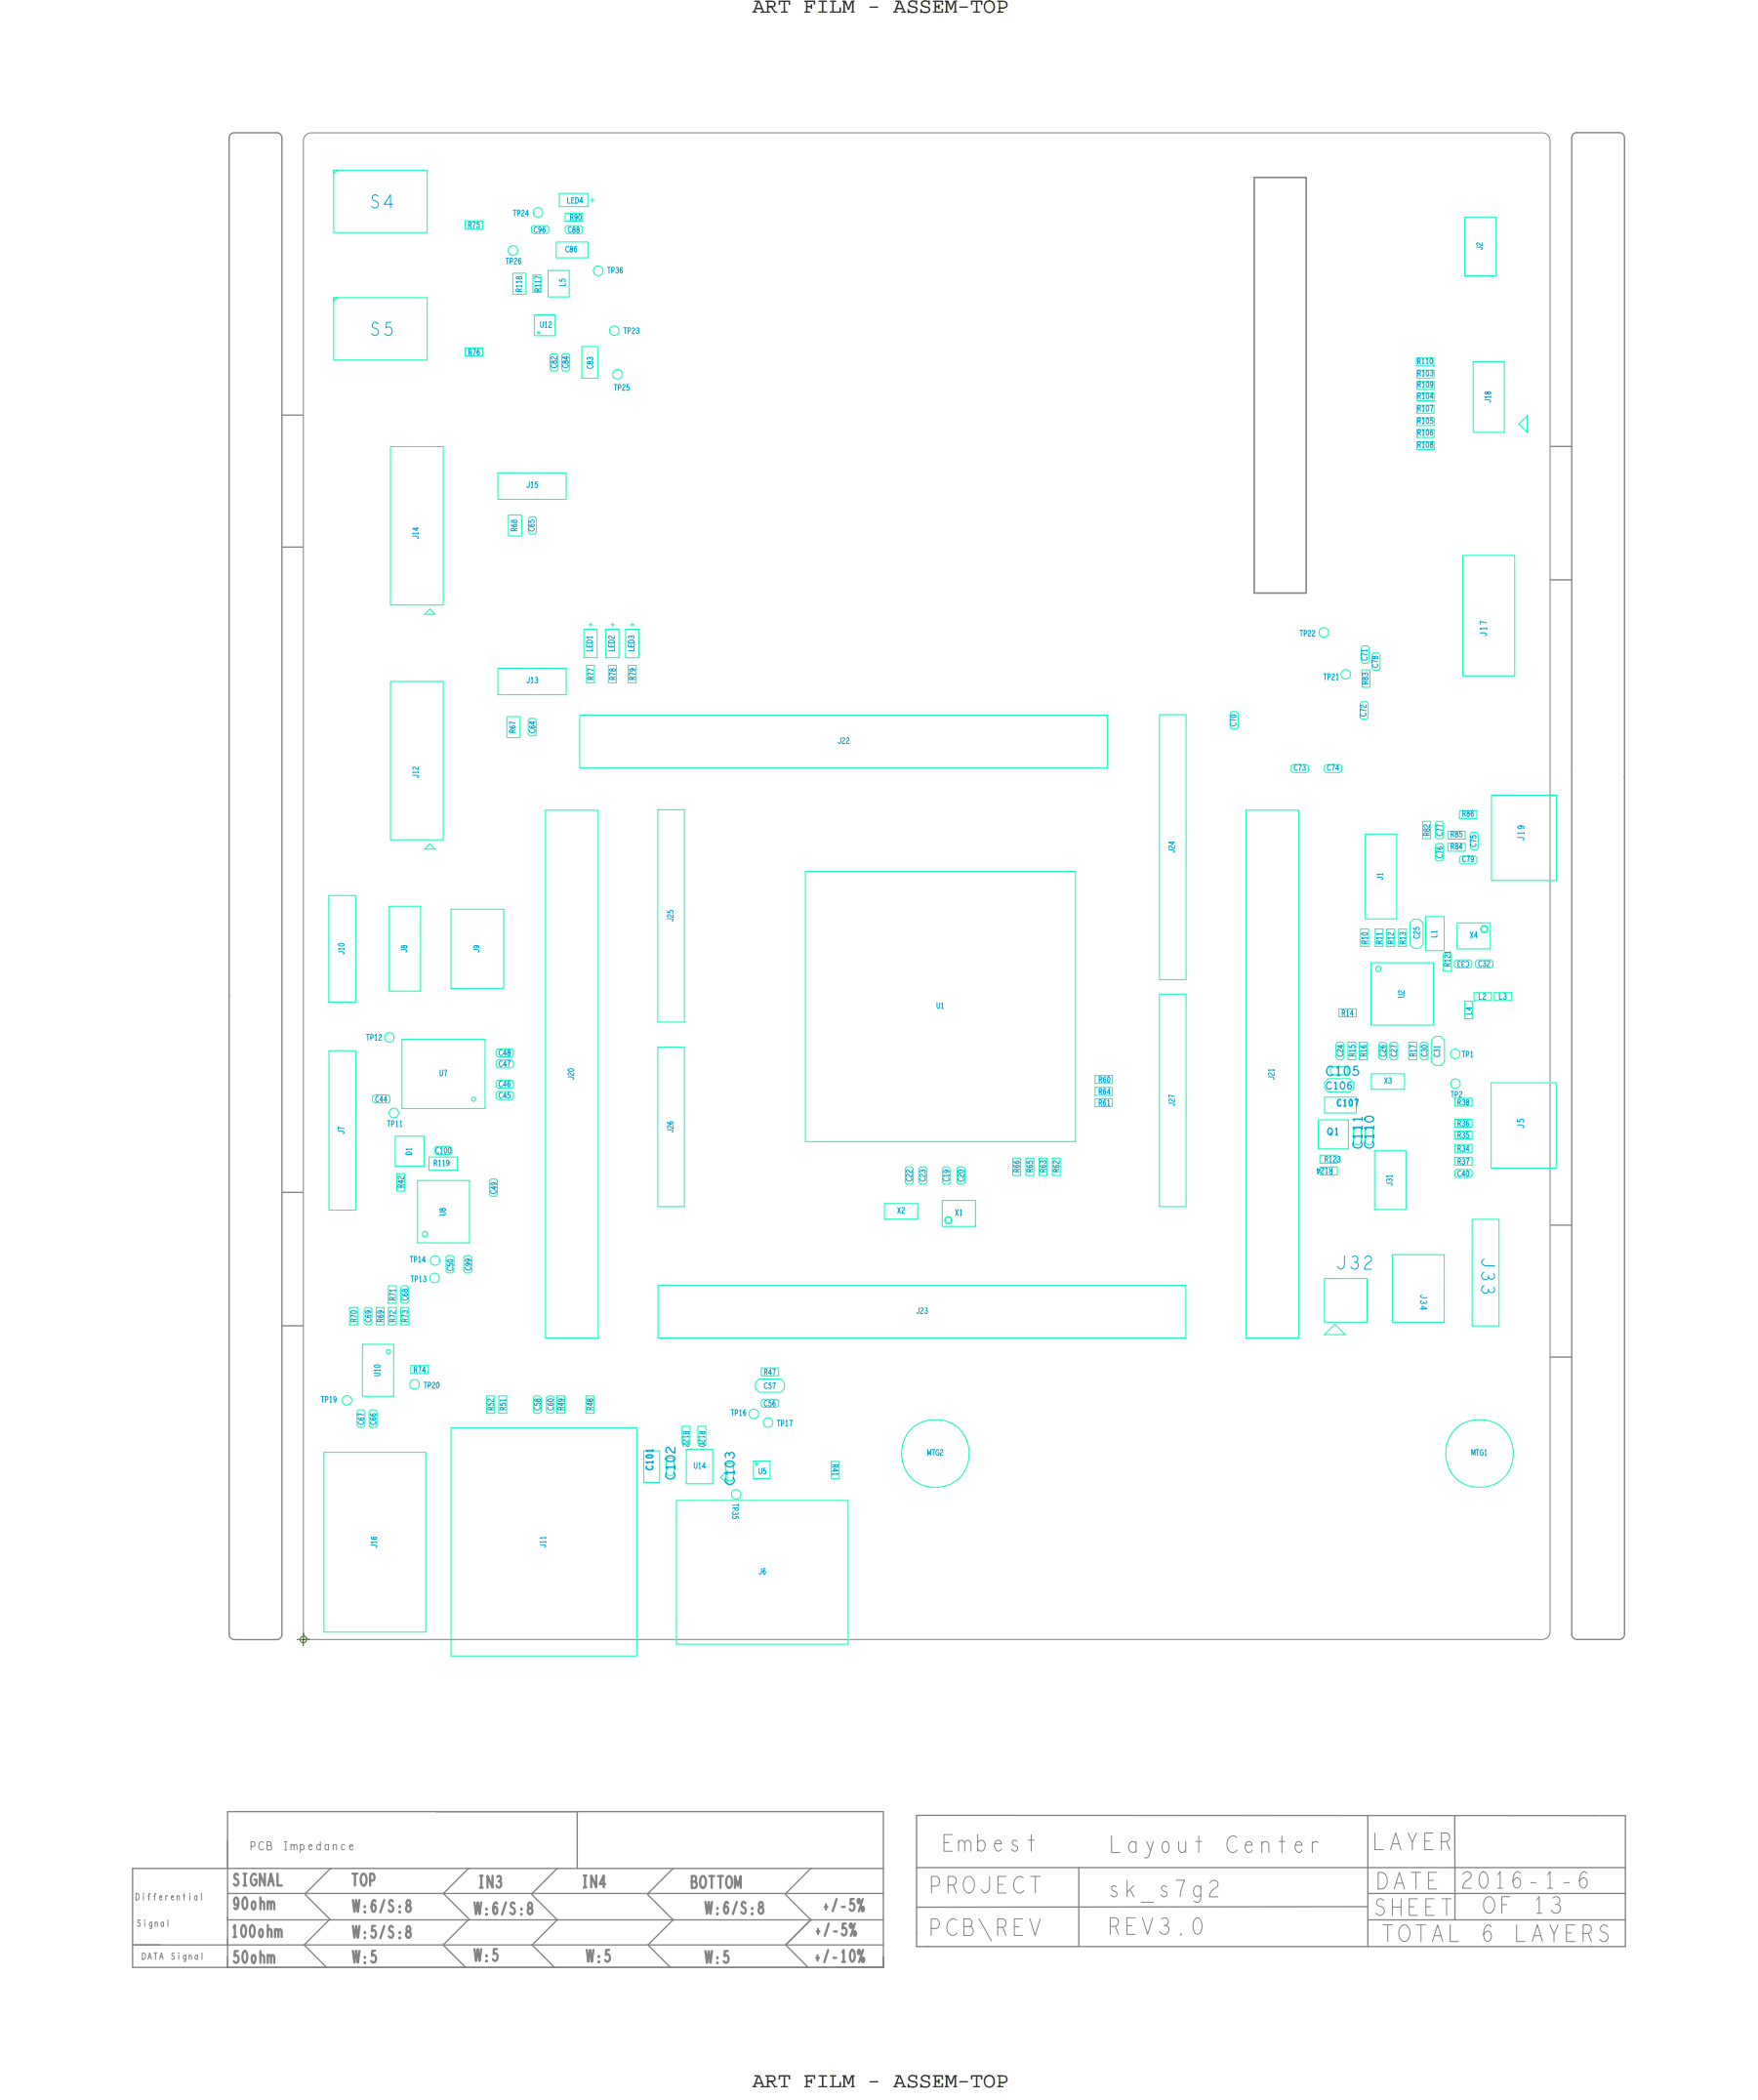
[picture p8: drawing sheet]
<svg xmlns="http://www.w3.org/2000/svg" width="169mm" height="202mm" viewBox="0 0 169 202" stroke-linecap="round" stroke-linejoin="round" font-family="sans-serif">
<!-- layer: Board Outline -->
<g fill="none" stroke="#838383" stroke-width=".13">
<path d="M22.1 13.3v82.5zM22.6 12.8l-.4 .1-.1 .4M22.6 12.8h4zM26.6 12.8l.4 .1 .1 .4M27.1 13.3v83.1zM151.3 13.3v60.9zM151.8 12.8h4.1zM151.8 12.8l-.4 .1-.1 .4M155.9 12.8l.3 .1 .2 .4M156.4 13.3v60.5zM27.2 40h2zM27.2 52.7h2z"/>
<path d="M149.3 43h2zM149.3 55.8h2zM151.3 74.2v83.1zM156.4 73.8v1zM156.4 74.7v82.6zM22.1 95.7v1.1zM22.1 96.8v60.5zM27.1 96.4v60.9zM27.2 114.8h2zM149.3 117.9h2zM27.1 127.6h2.1zM149.3 130.6h2z"/>
<path d="M22.1 157.3l.1 .3 .4 .2M22.6 157.8h4zM27.1 157.3l-.1 .4-.4 .1M151.3 157.3l.1 .3 .4 .2M151.8 157.8h4.1zM156.4 157.3l-.2 .3-.3 .2M12.8 179.8h9.1zM12.8 179.8v7.4zM21.9 179.8h33.7zM21.9 177.1v2.7zM21.9 174.4h63.1zM21.9 174.4v14.9z"/>
<path d="M31.8 179.8h.1zM42 174.4h13.6zM45.1 179.8l-2.4 2.4zM45.1 179.8h.1zM53.6 179.8l-2.4 2.4zM53.6 179.8h.2zM55.6 179.8h29.4zM55.6 174.4v5.4zM64.8 179.8l-2.4 2.4zM64.8 179.8h.1zM78 179.8l-2.4 2.4zM78 179.8h.2z"/>
<path d="M85 174.4v14.9zM88.2 179.7h68.3zM88.2 174.7h65.2zM88.2 174.7v11.4zM103.8 179.7v7.6zM131.7 174.7v12.7zM140 174.7v5zM140 179.7v5zM153.4 174.7h3.1zM156.5 174.7v12.6zM12.8 187.2h9.1zM12.8 189.3h9.1z"/>
<path d="M12.8 187.2h2.6zM12.8 187.2v2.1zM21.9 182.2h63.1zM21.9 184.8h63.1zM21.9 184.5v.3zM21.9 187.2h63.1zM21.9 186.5v.7zM21.9 189.3h63.1zM29.3 187.2l2.1 2.1zM29.4 182.2l2.4-2.4zM29.4 182.4l2.4 2.4zM29.4 182.2v.2z"/>
<path d="M31.7 184.8l-2.4 2.4zM31.7 184.8h.1zM42.7 187.2l2.1 2.1zM42.7 182.3l2.4 2.4zM42.7 182.1v.2zM45.1 184.8l-2.4 2.4zM51.2 182.4l2.4 2.4zM51.2 182.2v.2zM51.2 187.2l2.2 2.1zM53.6 184.8l-2.4 2.4zM53.6 184.8h.2zM62.4 182.4l2.4 2.4z"/>
<path d="M62.4 182.2v.2zM62.4 187.2l2.1 2.1zM64.8 184.8l-2.4 2.4zM64.8 184.8h.1zM75.6 182.4l2.4 2.4zM75.6 182.2v.2zM75.6 187.2l2.2 2.1zM78 184.8l-2.4 2.4zM80.5 189.3h4.5zM82.1 189.3h2.9zM82.1 189.3h2zM85 188.3v1z"/>
<path d="M88.2 186.1v1.2zM88.2 183.5h43.4zM88.2 187.3h1.1zM89.3 187.3h63.9zM131.7 182.2h24.8zM131.7 184.8h24.8zM153.1 187.3h3.4z"/>
</g>
<path d="M120.7 17.1v40zM120.7 17.1h5zM125.7 17.1v40zM120.7 57.1h5z" fill="none" stroke="#838383" stroke-width=".15"/>
<path d="M29.2 13.5v143.5zM30 12.8a.76 .76 0 0 0-.8 .7M30 12.8h118.4zM148.4 12.8h.1a.76 .76 0 0 1 .7 .7M149.2 13.5v143.5zM29.2 157a.76 .76 0 0 0 .8 .8M30 157.8h118.4zM149.2 157v.1a.76 .76 0 0 1-.8 .7" fill="none" stroke="#838383" stroke-width=".09"/>
<!-- layer: Components -->
<path d="M142.9 89.1h.1M142.8 89.1l-.2 .2v.3l.4 .1 .2-.3M142.9 89.1l.2 .1 .1 .2M143.2 89.4h.1M91 117.4l.2-.3 .3 .1 .1 .4-.3 .1M91 117.4h.1M91 117.4l.1 .3h.2M91.3 117.7h.1" fill="none" stroke="#0ef9b6" stroke-width=".15"/>
<g fill="none" stroke="#0ef9b6" stroke-width=".09">
<path d="M32.1 16.4h9v6h-9zM32.1 16.4h.4l-.4 .3zM53.8 18.6h2.8v1.3h-2.8zM56.8 19.3h.4zM57 19.1v.4zM32.1 28.6h9v6h-9zM32.1 28.7h.4l-.4 .3zM44.8 33.5h1.6v.8h-1.6zM44.8 21.3h1.6v.7h-1.6zM49.4 28.3h1.2zM49.4 26.3h1.2zM49.4 26.3v2z"/>
<path d="M49.8 24.1h.1M50.6 26.3v2zM51.1 21.9l.2-.2h1.3l.2 .2v.4l-.2 .2h-1.3l-.2-.2zM51.3 26.5h.8v1.6h-.8zM51.4 30.3h2v2h-2zM52.2 20.4h.1M52.8 26h2v2.6h-2zM53.1 34h.5l.1 .2v1.3l-.1 .2h-.5l-.1-.2v-1.3zM53.5 23.3h3.1v1.5h-3.1zM54.2 34h.5l.1 .2v1.3l-.1 .2h-.5l-.1-.2v-1.3zM54.4 21.9l.2-.2h1.3l.2 .2v.4l-.2 .2h-1.3l-.2-.2zM54.4 20.5h1.7v.8h-1.7z"/>
<path d="M56 33.3h1.5v3.1h-1.5zM57.6 25.6h.1M59.6 31.8h.1M59.9 36h.1M136.3 34.5h1.7v.7h-1.7zM136.4 36.7h1.6v.8h-1.6zM136.4 39h1.6v.8h-1.6zM136.4 37.8h1.6v.8h-1.6zM136.4 35.6h1.6v.8h-1.6zM141 20.9h3v5.6h-3zM141.8 34.8h3v6.8h-3zM37.6 43h5.1v15.2h-5.1z"/>
<path d="M47.9 45.5h6.6v2.6h-6.6zM48.9 49.6h1.3zM48.9 49.6v2zM48.9 51.6h1.3zM50.2 49.6v2zM51 49.7h.5l.1 .2v1.3l-.1 .2h-.5l-.1-.2v-1.3zM56.9 59.9v.4zM59 59.9v.4zM60.9 59.9v.4zM136.4 42.5h1.6v.8h-1.6zM136.4 41.3h1.6v.8h-1.6zM136.4 40.2h1.6v.8h-1.6z"/>
<path d="M140.8 53.4h5v11.6h-5zM147 40v1.6l-.8-.8zM37.6 65.6h5.1v15.2h-5.1zM47.9 64.3h6.6v2.6h-6.6zM48.8 69h1.3zM48.8 69v2zM48.8 71h1.3zM50.1 69v2zM51 69.1h.5l.1 .2v1.3l-.2 .2h-.4l-.2-.2v-1.3zM52.5 78h5.1v50.8h-5.1zM55.8 68.8h50.8v5.1h-50.8zM56.2 60.6h1.3v2.7h-1.3z"/>
<path d="M56.5 64h.7v1.7h-.7zM56.7 60.1h.3zM58.3 60.6h1.3v2.7h-1.3zM58.6 64h.7v1.7h-.7zM58.8 60.1h.3zM60.2 60.6h1.3v2.7h-1.3zM60.5 64h.7v1.7h-.7zM60.7 60.1h.4zM63.3 77.9h2.6v20.5h-2.6zM111.6 68.8h2.6v25.5h-2.6zM118.6 68.5h.4l.2 .2v1.3l-.2 .2h-.4l-.2-.2v-1.3zM119.9 78h5.1v50.8h-5.1z"/>
<path d="M124.3 73.7l.2-.1h1.3l.2 .1v.5l-.2 .1h-1.3l-.2-.1zM127.5 73.7l.2-.1h1.3l.2 .1v.5l-.2 .1h-1.3l-.2-.1zM127.9 60.9h.1M130 64.9h.1M131.1 67.5h.4l.2 .2v1.3l-.2 .2h-.4l-.2-.2v-1.3zM131.1 64.5h.8v1.6h-.8zM131.2 62.2h.4l.2 .1v1.4l-.2 .1h-.4l-.2-.1v-1.4zM132.2 62.8h.5l.1 .2v1.3l-.1 .2h-.5l-.1-.2v-1.3zM136.9 79h.8v1.7h-.8zM138.3 79h.5l.1 .2v1.3l-.1 .2h-.5l-.1-.2v-1.3zM139.4 80h1.6v.8h-1.6zM140.5 78h1.7v.8h-1.7z"/>
<path d="M143.6 76.5h6.2v8.2h-6.2zM31.6 86.2h2.6v10.2h-2.6zM37.5 87.2h3v8.2h-3zM37.9 99.8h.1M43.4 87.5h5.1v7.6h-5.1zM77.5 83.9h26v26h-26zM111.6 95.7h2.6v20.4h-2.6zM128.9 97.1h1.7v.8h-1.7zM131 89.4h.7v1.7h-.7zM131.4 80.3h3v8.1h-3zM132 92.7h6v6h-6zM132.4 89.4h.7v1.7h-.7z"/>
<path d="M133.5 89.4h.7v1.7h-.7zM134.6 89.4h.8v1.7h-.8zM135.7 88.8l.4-.3h.5l.4 .3v2.1l-.4 .4h-.5l-.4-.4zM137.2 88.2h1.8v3.3h-1.8zM138.1 99.7h.6l.3 .4v2.1l-.3 .3h-.6l-.3-.3v-2.1zM138.3 81.2h.5l.1 .2v1.3l-.1 .2h-.5l-.1-.2v-1.3zM138.9 91.8h.8v1.7h-.8zM139.4 81.2h1.6v.7h-1.6zM140 92.5l.2-.1h1.3l.2 .1v.5l-.2 .1h-1.3l-.2-.1zM140.3 88.8h3.2v2.5h-3.2zM140.5 82.5l.2-.1h1.3l.2 .1v.5l-.2 .1h-1.3l-.2-.1zM141 96.4h.8v1.6h-.8z"/>
<path d="M141.7 80.1h.4l.2 .2v1.3l-.2 .2h-.4l-.2-.2v-1.3zM141.9 95.5h1.7v.8h-1.7zM142 92.5l.2-.1h1.3l.2 .1v.5l-.2 .1h-1.3l-.2-.1zM143.8 95.5h1.7v.8h-1.7zM31.7 101.1h2.5v15.4h-2.5zM35.9 105.5l.1-.1h1.4l.1 .1v.5l-.1 .1h-1.4l-.1-.1zM38 109.3h2.8v2.9h-2.8zM38.2 113h.8v1.6h-.8zM38.4 107.1h.1M38.7 100h8v6.7h-8zM40.2 113.6h5v6h-5zM41.3 111.4h2.7v1.2h-2.7z"/>
<path d="M41.8 110.5l.2-.2h1.3l.2 .2v.4l-.2 .2h-1.3l-.2-.2zM47.3 113.5h.4l.2 .1v1.4l-.2 .1h-.4l-.2-.1v-1.4zM47.7 101.1l.2-.2h1.3l.2 .2v.5l-.2 .1h-1.3l-.2-.1zM47.7 104.1l.2-.1h1.3l.2 .1v.5l-.2 .1h-1.3l-.2-.1zM47.7 105.2l.2-.2h1.3l.2 .2v.5l-.2 .1h-1.3l-.2-.1zM47.7 102.2l.2-.2h1.3l.2 .2v.4l-.2 .2h-1.3l-.2-.2zM63.3 100.8h2.6v15.3h-2.6zM85.1 115.8h3.2v1.5h-3.2zM87.3 112.3h.4l.2 .2v1.3l-.2 .2h-.4l-.2-.2v-1.3zM88.6 112.3h.4l.2 .2v1.3l-.2 .2h-.4l-.2-.2v-1.3zM90.7 115.5h3.2v2.5h-3.2zM90.9 112.3h.4l.2 .2v1.3l-.2 .2h-.4l-.2-.2v-1.3z"/>
<path d="M92.3 112.3h.4l.2 .2v1.3l-.2 .2h-.4l-.2-.2v-1.3zM97.5 111.5h.7v1.6h-.7zM98.7 111.5h.8v1.6h-.8zM100 111.5h.8v1.6h-.8zM101.3 111.5h.8v1.6h-.8zM105.4 104.6h1.7v.8h-1.7zM105.4 105.7h1.7v.8h-1.7zM105.4 103.5h1.7v.8h-1.7zM126.9 107.8h2.9v2.8h-2.9zM127 112.3h1.7v.8h-1.7zM127 111.2h1.7v.7h-1.7zM127.5 105.6h3v1.5h-3z"/>
<path d="M127.9 103.8h2l.4 .4v.5l-.4 .4h-2l-.4-.4v-.5zM128.7 100.3h.5l.2 .2v1.3l-.2 .2h-.5l-.1-.2v-1.3zM129.7 100.3h.8v1.7h-.8zM130.8 100.3h.8v1.7h-.8zM132 103.3h3.2v1.5h-3.2zM132.3 110.7h3v5.7h-3zM132.9 100.3h.4l.2 .2v1.3l-.2 .2h-.4l-.2-.2v-1.3zM133.9 100.3h.5l.1 .2v1.3l-.1 .2h-.5l-.1-.2v-1.3zM135.6 100.3h.8v1.7h-.8zM136.9 100.3h.4l.2 .2v1.3l-.2 .2h-.4l-.2-.2v-1.3zM139.6 101.4h.1M139.6 104.3h.1"/>
<path d="M140 112.7l.2-.2h1.3l.2 .2v.5l-.2 .1h-1.3l-.2-.1zM140 105.7h1.7v.7h-1.7zM140 111.4h1.7v.7h-1.7zM140 107.7h1.7v.8h-1.7zM140 108.8h1.7v.8h-1.7zM140 110.1h1.7v.8h-1.7zM141.7 117.3h2.6v10.3h-2.6zM143.5 104.2h6.3v8.2h-6.3zM31.2 139.8h9.8v17.3h-9.8zM33.4 135.2h.1M33.6 125.8h.8v1.7h-.8zM34.5 135.7h.5l.1 .2v1.3l-.1 .2h-.5l-.1-.2v-1.3z"/>
<path d="M34.9 129.4h3v5h-3zM35.2 125.8h.5l.1 .2v1.3l-.2 .2h-.4l-.2-.2v-1.3zM35.7 135.7h.4l.2 .2v1.3l-.2 .2h-.4l-.2-.2v-1.3zM36.2 125.8h.8v1.7h-.8zM37.4 125.8h.7v1.7h-.7zM37.4 123.7h.7v1.7h-.7zM38.6 125.8h.7v1.7h-.7zM38.7 123.7h.5l.1 .2v1.3l-.1 .2h-.5l-.1-.2v-1.3zM39.5 131.4h1.7v.8h-1.7zM40.4 133.2h.1M42.3 123h.1M42.3 121.3h.1"/>
<path d="M43.1 120.8h.4l.2 .2v1.3l-.2 .2h-.4l-.2-.2v-1.3zM43.4 137.4h17.9v22h-17.9zM44.8 120.8h.5l.1 .2v1.3l-.1 .2h-.5l-.2-.2v-1.3zM46.8 134.3h.8v1.7h-.8zM48 134.3h.8v1.7h-.8zM51.5 134.3h.4l.2 .2v1.3l-.2 .2h-.4l-.2-.2v-1.3zM52.7 134.3h.5l.2 .2v1.3l-.2 .2h-.5l-.1-.2v-1.3zM53.6 134.3h.8v1.7h-.8zM56.4 134.3h.8v1.7h-.8zM62 139.6h1.5v3.1h-1.5zM63.3 123.7h50.8v5.1h-50.8zM65.7 137.3h.7v1.6h-.7z"/>
<path d="M66.1 139.5h2.5v3.3h-2.5zM67.2 137.3h.7v1.6h-.7zM73.1 132.7h2.1l.3 .4v.5l-.3 .4h-2.1l-.4-.4v-.5zM73.3 134.8l.1-.1h1.4l.1 .1v.5l-.1 .1h-1.4l-.1-.1zM73.3 131.6h1.6v.8h-1.6zM73.5 136.9h.1M86.8 139.9v.1zM127.5 128.4l1-1 1 1zM127.5 123h4.1v4.2h-4.1zM134 120.8h5v6.5h-5zM139.2 139.9v.1zM65.1 144.4h16.5v13.8h-16.5z"/>
<path d="M72.5 140.6h1.6v1.7h-1.6zM80 140.6h.8v1.7h-.8z"/>
<circle cx="49.4" cy="24.1" r=".46"/>
<circle cx="51.8" cy="20.4" r=".46"/>
<circle cx="57.6" cy="26.1" r=".46"/>
<circle cx="59.1" cy="31.8" r=".46"/>
<circle cx="59.4" cy="36" r=".46"/>
<circle cx="127.4" cy="60.9" r=".46"/>
<circle cx="129.5" cy="64.9" r=".46"/>
<circle cx="37.5" cy="99.8" r=".46"/>
<circle cx="37.9" cy="107.1" r=".46"/>
<circle cx="140.1" cy="101.4" r=".46"/>
<circle cx="140.1" cy="104.3" r=".46"/>
<circle cx="33.4" cy="134.8" r=".46"/>
<circle cx="39.9" cy="133.2" r=".46"/>
<circle cx="41.8" cy="123" r=".46"/>
<circle cx="41.9" cy="121.3" r=".46"/>
<circle cx="72.6" cy="136.1" r=".46"/>
<circle cx="73.9" cy="136.9" r=".46"/>
<circle cx="90" cy="139.9" r="3.3"/>
<circle cx="142.4" cy="139.9" r="3.3"/>
<circle cx="70.9" cy="143.8" r=".46"/>
</g>
<g fill="none" stroke="#0ef9b6" stroke-width=".1">
<path d="M51.7 32l.1-.1 .1 .2h-.1zM40.9 59.1h.9zM40.9 59.1l.5-.5zM41.4 58.6l.5 .5zM41.8 59.1h.1zM40.9 81.7h.9zM40.9 81.7l.5-.5zM41.4 81.2l.5 .5zM41.8 81.7h.1zM132.5 93.1l.2-.1 .2 .1v.1v.2l-.2 .1-.2-.1-.1-.2zM40.7 118.6l.2-.1 .2 .1 .1 .2-.1 .1-.2 .1-.2-.1v-.1zM45.4 105.7l.2-.1 .2 .1v.2l-.2 .1-.2-.1z"/>
<path d="M37.2 130l.2-.1 .2 .1v.2l-.2 .1-.2-.1zM72.7 140.9l.1-.1 .1 .1-.1 .1z"/>
</g>
<!-- layer: Drawing Origin -->
<path d="M28.6 157.8h1.2M29 157.6l.2-.1 .2 .1 .1 .2-.1 .2-.2 .1-.2-.1-.1-.2zM29.2 157.1v1.3" fill="none" stroke="#406f15" stroke-width=".09"/>
<g font-size="2.7" fill="#838383">
<text x="90.7" y="178.2">Embest</text>
<text x="106.8" y="178.3">Layout Center</text>
<text x="132.1" y="178">LAYER</text>
<text x="89.5" y="182.2">PROJECT</text>
<text x="106.6" y="182.5">sk_s7g2</text>
<text x="132.2" y="184.3">SHEET</text>
<text x="132.5" y="181.8">DATE</text>
<text x="140.6" y="181.7">2016-1-6</text>
<text x="142.7" y="184.1">OF</text>
<text x="147.6" y="184.1">13</text>
<text x="89.4" y="186.3">PCB\REV</text>
<text x="106.7" y="186.2">REV3.0</text>
<text x="133" y="186.8">TOTAL 6 LAYERS</text>
</g>
<g font-size="2.2" fill="#02a8d5">
<text x="35.6" y="20">S4</text>
<text x="35.6" y="32.3">S5</text>
<text x="128.6" y="122.1">J32</text>
<text x="142.6" y="121" transform="rotate(90 142.6 121)">J33</text>
</g>
<g font-size="2.1">
<text x="72.4" y="1.2">ART FILM - ASSEM-TOP</text>
<text x="72.4" y="200.9">ART FILM - ASSEM-TOP</text>
</g>
<g font-size="1.9" fill="#838383">
<text x="22.4" y="181.5">SIGNAL</text>
<text x="22.4" y="183.7">90ohm</text>
<text x="33.8" y="181.5">TOP</text>
<text x="34" y="184">W:6/S:8</text>
<text x="45.7" y="184.2">W:6/S:8</text>
<text x="46" y="181.7">IN3</text>
<text x="56" y="181.6">IN4</text>
<text x="66.5" y="181.7">BOTTOM</text>
<text x="67.9" y="184.2">W:6/S:8</text>
<text x="79.2" y="183.9">+/-5%</text>
<text x="22.3" y="186.4">100ohm</text>
<text x="22.4" y="188.9">50ohm</text>
<text x="34" y="186.5">W:5/S:8</text>
<text x="34" y="188.9">W:5</text>
<text x="45.7" y="188.7">W:5</text>
<text x="56.5" y="188.8">W:5</text>
<text x="67.9" y="188.9">W:5</text>
<text x="78.4" y="188.8">+/-10%</text>
<text x="78.4" y="186.3">+/-5%</text>
</g>
<g font-size="1.5" fill="#02a8d5">
<text x="127.7" y="103.5">C105</text>
<text x="131.1" y="110.5" transform="rotate(-90 131.1 110.5)">C111</text>
<text x="132.2" y="110.5" transform="rotate(-90 132.2 110.5)">C110</text>
<text x="65" y="142.4" transform="rotate(-90 65 142.4)">C102</text>
<text x="70.7" y="142.9" transform="rotate(-90 70.7 142.9)">C103</text>
</g>
<text font-size="1.3" fill="#838383" x="24.1" y="178">PCB Impedance</text>
<text font-size="1.2" fill="#02a8d5" x="127.6" y="104.8">C106</text>
<g font-size="1.1" fill="#02a8d5">
<text x="143.1" y="61.2" transform="rotate(-90 143.1 61.2)">J17</text>
<text x="146.7" y="80.9" transform="rotate(-90 146.7 80.9)">J19</text>
<text x="128.7" y="106.4">C107</text>
<text x="127.8" y="109.2">Q1</text>
<text x="146.7" y="108.6" transform="rotate(-90 146.7 108.6)">J5</text>
<text x="136.7" y="124.6" transform="rotate(90 136.7 124.6)">J34</text>
<text x="62.8" y="141.5" transform="rotate(-90 62.8 141.5)">C101</text>
</g>
<g font-size="1.1" fill="#838383">
<text x="13" y="182.9">Differential</text>
<text x="13.2" y="185.4">Signal</text>
<text x="13.7" y="188.6">DATA Signal</text>
</g>
<g font-size=".9" fill="#02a8d5">
<text x="45.1" y="21.9">R75</text>
<text x="49.4" y="20.8">TP24</text>
<text x="51.4" y="22.4">C96</text>
<text x="54.6" y="19.6">LED4</text>
<text x="54.7" y="22.4">C88</text>
<text x="54.9" y="21.2">R90</text>
<text x="48.7" y="25.4">TP26</text>
<text x="50.2" y="28.1" transform="rotate(-90 50.2 28.1)">R118</text>
<text x="52" y="28.1" transform="rotate(-90 52 28.1)">R117</text>
<text x="54.4" y="27.6" transform="rotate(-90 54.4 27.6)">L5</text>
<text x="54.4" y="24.3">C86</text>
<text x="58.4" y="26.3">TP36</text>
<text x="142.7" y="24.1" transform="rotate(-90 142.7 24.1)">J2</text>
<text x="45.1" y="34.2">R76</text>
<text x="52" y="31.5">U12</text>
<text x="53.6" y="35.4" transform="rotate(-90 53.6 35.4)">C82</text>
<text x="54.7" y="35.4" transform="rotate(-90 54.7 35.4)">C84</text>
<text x="57.1" y="35.5" transform="rotate(-90 57.1 35.5)">C83</text>
<text x="60" y="32.1">TP23</text>
<text x="136.4" y="35">R110</text>
<text x="59.1" y="37.6">TP25</text>
<text x="136.4" y="39.6">R107</text>
<text x="136.4" y="37.3">R109</text>
<text x="136.4" y="41.9">R106</text>
<text x="136.4" y="40.8">R105</text>
<text x="136.4" y="38.4">R104</text>
<text x="136.4" y="36.2">R103</text>
<text x="143.5" y="38.8" transform="rotate(-90 143.5 38.8)">J18</text>
<text x="50.7" y="46.9">J15</text>
<text x="136.4" y="43.1">R108</text>
<text x="40.3" y="51.9" transform="rotate(-90 40.3 51.9)">J14</text>
<text x="49.8" y="51.2" transform="rotate(-90 49.8 51.2)">R68</text>
<text x="51.4" y="51.2" transform="rotate(-90 51.4 51.2)">C65</text>
<text x="50.7" y="65.7">J13</text>
<text x="57" y="62.7" transform="rotate(-90 57 62.7)">LED1</text>
<text x="57.1" y="65.4" transform="rotate(-90 57.1 65.4)">R77</text>
<text x="59.1" y="62.7" transform="rotate(-90 59.1 62.7)">LED2</text>
<text x="59.2" y="65.4" transform="rotate(-90 59.2 65.4)">R78</text>
<text x="61" y="62.7" transform="rotate(-90 61 62.7)">LED3</text>
<text x="61.1" y="65.4" transform="rotate(-90 61.1 65.4)">R79</text>
<text x="125.1" y="61.2">TP22</text>
<text x="127.4" y="65.4">TP21</text>
<text x="131.6" y="63.6" transform="rotate(-90 131.6 63.6)">C71</text>
<text x="131.7" y="65.9" transform="rotate(-90 131.7 65.9)">R83</text>
<text x="132.6" y="64.3" transform="rotate(-90 132.6 64.3)">C78</text>
<text x="49.6" y="70.6" transform="rotate(-90 49.6 70.6)">R67</text>
<text x="51.5" y="70.6" transform="rotate(-90 51.5 70.6)">C64</text>
<text x="80.6" y="71.6">J22</text>
<text x="119" y="69.9" transform="rotate(-90 119 69.9)">C70</text>
<text x="131.5" y="69" transform="rotate(-90 131.5 69)">C72</text>
<text x="40.3" y="74.9" transform="rotate(-90 40.3 74.9)">J12</text>
<text x="124.5" y="74.1">C73</text>
<text x="127.7" y="74.1">C74</text>
<text x="113.1" y="82.1" transform="rotate(-90 113.1 82.1)">J24</text>
<text x="137.6" y="80.5" transform="rotate(-90 137.6 80.5)">R82</text>
<text x="138.8" y="82.6" transform="rotate(-90 138.8 82.6)">C76</text>
<text x="138.8" y="80.5" transform="rotate(-90 138.8 80.5)">C77</text>
<text x="139.6" y="81.7">R84</text>
<text x="139.6" y="80.6">R85</text>
<text x="140.7" y="83">C79</text>
<text x="140.7" y="78.6">R86</text>
<text x="142.1" y="81.5" transform="rotate(-90 142.1 81.5)">C75</text>
<text x="64.8" y="88.7" transform="rotate(-90 64.8 88.7)">J25</text>
<text x="133.1" y="84.7" transform="rotate(-90 133.1 84.7)">J1</text>
<text x="33.1" y="91.9" transform="rotate(-90 33.1 91.9)">J10</text>
<text x="39.2" y="91.7" transform="rotate(-90 39.2 91.7)">J8</text>
<text x="46.1" y="91.7" transform="rotate(-90 46.1 91.7)">J9</text>
<text x="131.6" y="90.8" transform="rotate(-90 131.6 90.8)">R10</text>
<text x="133" y="90.8" transform="rotate(-90 133 90.8)">R11</text>
<text x="134.1" y="90.8" transform="rotate(-90 134.1 90.8)">R12</text>
<text x="135.3" y="90.8" transform="rotate(-90 135.3 90.8)">R13</text>
<text x="136.6" y="90.3" transform="rotate(-90 136.6 90.3)">C25</text>
<text x="138.3" y="90.2" transform="rotate(-90 138.3 90.2)">L1</text>
<text x="139.6" y="93" transform="rotate(-90 139.6 93)">R121</text>
<text x="141.4" y="92.5" transform="rotate(-180 141.4 92.5)">C33</text>
<text x="141.5" y="90.3">X4</text>
<text x="142.3" y="93">C32</text>
<text x="35.2" y="100.1">TP12</text>
<text x="48" y="101.6">C48</text>
<text x="90.1" y="97.1">U1</text>
<text x="129.1" y="97.8">R14</text>
<text x="129.3" y="101.7" transform="rotate(-90 129.3 101.7)">C24</text>
<text x="130.4" y="101.7" transform="rotate(-90 130.4 101.7)">R15</text>
<text x="131.5" y="101.7" transform="rotate(-90 131.5 101.7)">R16</text>
<text x="133.4" y="101.7" transform="rotate(-90 133.4 101.7)">C26</text>
<text x="134.4" y="101.7" transform="rotate(-90 134.4 101.7)">C27</text>
<text x="135.2" y="96" transform="rotate(-90 135.2 96)">U2</text>
<text x="136.3" y="101.7" transform="rotate(-90 136.3 101.7)">R17</text>
<text x="137.4" y="101.7" transform="rotate(-90 137.4 101.7)">C30</text>
<text x="138.6" y="101.7" transform="rotate(-90 138.6 101.7)">C31</text>
<text x="140.7" y="101.7">TP1</text>
<text x="141.7" y="97.7" transform="rotate(-90 141.7 97.7)">L4</text>
<text x="142.3" y="96.2">L2</text>
<text x="144.3" y="96.2">L3</text>
<text x="36.1" y="106">C44</text>
<text x="42.3" y="103.5">U7</text>
<text x="48" y="105.7">C45</text>
<text x="48" y="104.6">C46</text>
<text x="48" y="102.7">C47</text>
<text x="55.2" y="103.9" transform="rotate(-90 55.2 103.9)">J20</text>
<text x="105.7" y="104.2">R60</text>
<text x="105.7" y="106.4">R61</text>
<text x="105.7" y="105.3">R64</text>
<text x="113.1" y="106.5" transform="rotate(-90 113.1 106.5)">J27</text>
<text x="122.6" y="103.9" transform="rotate(-90 122.6 103.9)">J21</text>
<text x="133.2" y="104.3">X3</text>
<text x="139.6" y="105.6">TP2</text>
<text x="140.3" y="106.4">R38</text>
<text x="33.1" y="109.2" transform="rotate(-90 33.1 109.2)">J7</text>
<text x="37.2" y="108.4">TP11</text>
<text x="39.6" y="111.2" transform="rotate(-90 39.6 111.2)">D1</text>
<text x="41.7" y="112.2">R119</text>
<text x="41.9" y="111">C100</text>
<text x="64.8" y="109" transform="rotate(-90 64.8 109)">J26</text>
<text x="87.8" y="113.7" transform="rotate(-90 87.8 113.7)">C22</text>
<text x="89.1" y="113.7" transform="rotate(-90 89.1 113.7)">C23</text>
<text x="91.4" y="113.7" transform="rotate(-90 91.4 113.7)">C19</text>
<text x="92.8" y="113.7" transform="rotate(-90 92.8 113.7)">C20</text>
<text x="98.1" y="112.8" transform="rotate(-90 98.1 112.8)">R66</text>
<text x="99.4" y="112.8" transform="rotate(-90 99.4 112.8)">R65</text>
<text x="100.7" y="112.8" transform="rotate(-90 100.7 112.8)">R63</text>
<text x="101.9" y="112.8" transform="rotate(-90 101.9 112.8)">R62</text>
<text x="127.5" y="111.8">R123</text>
<text x="128.3" y="112.4" transform="rotate(-180 128.3 112.4)">R124</text>
<text x="140.3" y="113.2">C40</text>
<text x="140.3" y="108.4">R36</text>
<text x="140.3" y="110.8">R34</text>
<text x="140.3" y="109.5">R35</text>
<text x="140.3" y="112">R37</text>
<text x="38.9" y="114.3" transform="rotate(-90 38.9 114.3)">R42</text>
<text x="42.9" y="117" transform="rotate(-90 42.9 117)">U8</text>
<text x="47.8" y="114.9" transform="rotate(-90 47.8 114.9)">C49</text>
<text x="86.4" y="116.8">X2</text>
<text x="91.9" y="117">X1</text>
<text x="134" y="114.2" transform="rotate(-90 134 114.2)">J31</text>
<text x="38.1" y="125.2" transform="rotate(-90 38.1 125.2)">R71</text>
<text x="39.2" y="125.2" transform="rotate(-90 39.2 125.2)">C68</text>
<text x="39.4" y="121.5">TP14</text>
<text x="39.5" y="123.3">TP13</text>
<text x="43.6" y="122.3" transform="rotate(-90 43.6 122.3)">C50</text>
<text x="45.3" y="122.3" transform="rotate(-90 45.3 122.3)">C99</text>
<text x="34.3" y="127.2" transform="rotate(-90 34.3 127.2)">R70</text>
<text x="35.7" y="127.3" transform="rotate(-90 35.7 127.3)">C69</text>
<text x="36.9" y="127.2" transform="rotate(-90 36.9 127.2)">R69</text>
<text x="38.1" y="127.2" transform="rotate(-90 38.1 127.2)">R72</text>
<text x="39.2" y="127.2" transform="rotate(-90 39.2 127.2)">R73</text>
<text x="88.2" y="126.4">J23</text>
<text x="30.9" y="134.9">TP19</text>
<text x="35" y="137.1" transform="rotate(-90 35 137.1)">C67</text>
<text x="36.2" y="137.1" transform="rotate(-90 36.2 137.1)">C66</text>
<text x="36.6" y="132.5" transform="rotate(-90 36.6 132.5)">U10</text>
<text x="39.8" y="132.1">R74</text>
<text x="40.8" y="133.6">TP20</text>
<text x="47.5" y="135.7" transform="rotate(-90 47.5 135.7)">R52</text>
<text x="48.7" y="135.7" transform="rotate(-90 48.7 135.7)">R51</text>
<text x="52" y="135.7" transform="rotate(-90 52 135.7)">C58</text>
<text x="53.3" y="135.7" transform="rotate(-90 53.3 135.7)">C60</text>
<text x="54.3" y="135.7" transform="rotate(-90 54.3 135.7)">R49</text>
<text x="57.1" y="135.7" transform="rotate(-90 57.1 135.7)">R48</text>
<text x="65.8" y="137.7" transform="rotate(90 65.8 137.7)">R122</text>
<text x="67.3" y="137.7" transform="rotate(90 67.3 137.7)">R120</text>
<text x="70.3" y="136.2">TP16</text>
<text x="73.5" y="133.6">C57</text>
<text x="73.5" y="135.3">C56</text>
<text x="73.5" y="132.3">R47</text>
<text x="74.8" y="137.2">TP17</text>
<text x="66.8" y="141.3">U14</text>
<text x="73" y="141.9">U5</text>
<text x="80.1" y="140.9" transform="rotate(90 80.1 140.9)">R41</text>
<text x="89.2" y="140.1">MTG2</text>
<text x="141.6" y="140.1">MTG1</text>
<text x="36.3" y="149" transform="rotate(-90 36.3 149)">J16</text>
<text x="52.5" y="149" transform="rotate(-90 52.5 149)">J11</text>
<text x="70.5" y="144.7" transform="rotate(90 70.5 144.7)">TP35</text>
<text x="73" y="151.5">J6</text>
</g>
</svg>
